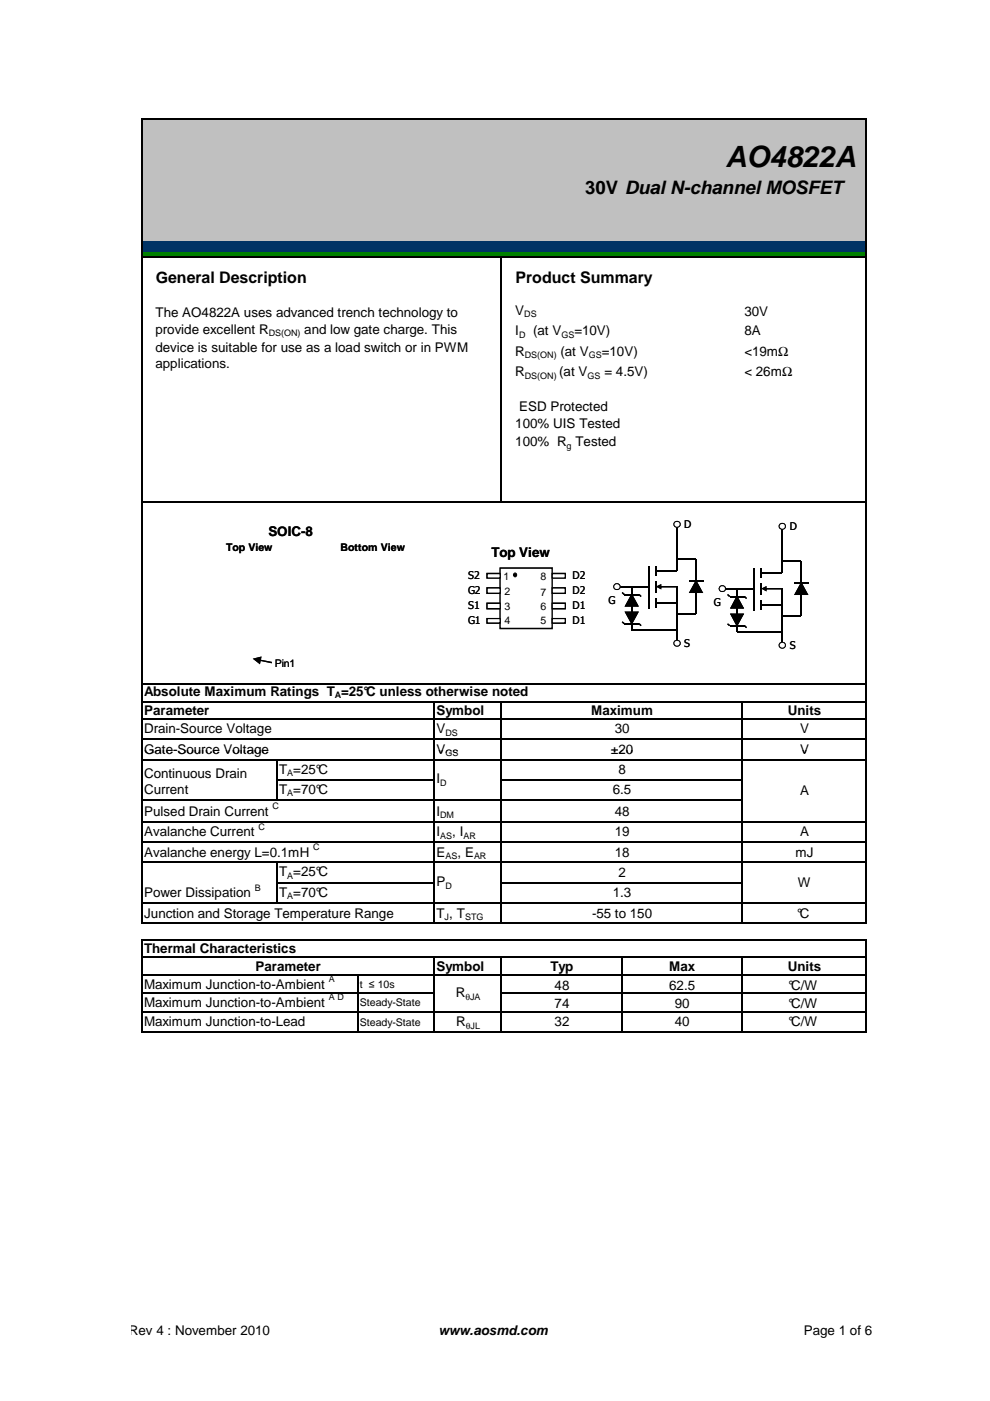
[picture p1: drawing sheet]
<svg xmlns="http://www.w3.org/2000/svg" width="210mm" height="297mm" viewBox="0 0 210 297" stroke-linecap="round" stroke-linejoin="round" font-family="sans-serif">
<path d="M30.1 25.3h153.6v25.8h-153.6z" fill="#c0c0c0"/>
<path d="M30.1 51.1h153.6v2.3h-153.6z" fill="#003365"/>
<path d="M30.1 53.3h153.6v1.3h-153.6z" fill="#008000"/>
<g fill="none" stroke="#000" stroke-width=".25">
<path d="M30 25v135.9M30.1 25.1h153.7M183.6 25.3v135.6M30.1 54.6h153.7M106.3 54.7v51.8M30.1 106.3h153.7M143.6 111.5v9.6h-4.5M147.6 118.6v4.5M143.6 124.4v11.6M146 123.1h3.1M147.6 125.6v4.6h-4M30.1 145h153.7"/>
<path d="M30.1 148.9h153.7M30.1 152.4h153.7M30.1 156.7h153.7M92 149v11.9M106.3 149v11.9M157.3 149v11.9"/>
</g>
<g fill="#000">
<path d="M132 131.7l.5 .4-.3 .2-.4-.3zM135.4 132.3l.2-.2 .4 .4-.2 .3z"/>
<path d="M139.9 124.2h3.7v.3h-3.7zM139.1 124.4l1.1-.6v1.2z"/>
<path d="M147.6 122.9l1.5 2.8h-3.1zM147.5 123.2h.2l-1.4 2.5-.1-.2h2.7l-.1 .2z"/>
</g>
<path d="M139.1 120.1v2M139.1 123.1v2.5M139.1 126.9v2" fill="none" stroke="#000" stroke-width=".42"/>
<path d="M143.6 118.6h4M131.5 124.4h6M137.5 120.1v9.1M139.1 127.9h4.5" fill="none" stroke="#000" stroke-width=".3"/>
<path d="M147.6 123.1l1.3 2.5h-2.7z" fill="#000"/>
<circle cx="143.5" cy="111.2" r=".66" fill="#fff"/>
<path d="M142.8 111.2a.75 .75 0 0 1 1.5 0 .75 .75 0 0 1-1.5 0zM143 111.2a.55 .55 0 0 0 1.1 0 .55 .55 0 0 0-1.1 0z" fill="#000"/>
<circle cx="130.8" cy="124.4" r=".65" fill="#fff"/>
<path d="M130 124.4a.77 .77 0 0 1 1.5 0 .77 .77 0 0 1-1.5 0zM130.2 124.4a.55 .55 0 0 0 1.1 0 .55 .55 0 0 0-1.1 0z" fill="#000"/>
<circle cx="143.5" cy="136.4" r=".66" fill="#fff"/>
<g fill="#000">
<path d="M132 125.5l.5 .4-.3 .3-.4-.5zM135.4 126.2l.2-.3 .4 .5-.2 .2zM154.3 132.2l.5 .3-.2 .3-.4-.4zM157.7 132.8l.2-.3 .5 .5-.2 .2z"/>
<path d="M133.9 125.8l1.6 2.8h-3.1zM133.8 126.1h.2l-1.3 2.5-.1-.2h2.7l-.1 .2z"/>
<path d="M132.4 129.7h3.1l-1.6 2.8zM132.7 129.7l1.3 2.5h-.2l1.4-2.5 .1 .2h-2.7z"/>
<path d="M142.8 136.4a.75 .75 0 0 1 1.5 0 .75 .75 0 0 1-1.5 0zM143 136.4a.55 .55 0 0 0 1.1 0 .55 .55 0 0 0-1.1 0z"/>
<path d="M162.3 124.7h3.6v.3h-3.6zM161.4 124.8l1.1-.6v1.2z"/>
<path d="M169.9 123.4l1.5 2.8h-3zM169.8 123.6h.2l-1.3 2.5-.2-.2h2.7l-.1 .2z"/>
</g>
<path d="M133.9 126l1.4 2.5h-2.7zM132.6 129.8h2.7l-1.4 2.4zM169.9 123.6l1.3 2.5h-2.7z" fill="#000"/>
<path d="M165.9 119h4M132.4 132.2h3.1M132.4 126h3.1M133.9 124.2v9.3M153.8 124.8h6.1M159.8 120.5v9.1M161.4 128.3h4.5" fill="none" stroke="#000" stroke-width=".3"/>
<path d="M165.9 112v9.5h-4.5M169.9 119v4.6M133.9 133.5h9.7M165.9 124.8v11.6M168.3 123.6h3.1M169.9 126.1v4.5h-4" fill="none" stroke="#000" stroke-width=".25"/>
<path d="M161.4 120.5v2.1M161.4 123.6v2.5M161.4 127.3v2.1" fill="none" stroke="#000" stroke-width=".42"/>
<circle cx="165.8" cy="111.6" r=".66" fill="#fff"/>
<path d="M165.1 111.6a.75 .75 0 0 1 1.5 0 .75 .75 0 0 1-1.5 0zM165.3 111.6a.55 .55 0 0 0 1.1 0 .55 .55 0 0 0-1.1 0z" fill="#000"/>
<circle cx="153.1" cy="124.8" r=".64" fill="#fff"/>
<path d="M152.4 124.8a.76 .76 0 0 1 1.5 0 .76 .76 0 0 1-1.5 0zM152.6 124.8a.55 .55 0 0 0 1.1 0 .55 .55 0 0 0-1.1 0z" fill="#000"/>
<circle cx="165.8" cy="136.8" r=".66" fill="#fff"/>
<g fill="#000">
<path d="M154.3 125.9l.5 .5-.2 .2-.4-.4zM157.7 126.6l.2-.2 .5 .4-.2 .2z"/>
<path d="M156.3 126.2l1.5 2.8h-3zM156.2 126.5h.2l-1.4 2.5-.1-.2h2.7l-.1 .2z"/>
<path d="M154.8 130.1h3l-1.5 2.8zM155 130.1l1.4 2.5h-.2l1.3-2.5 .1 .2h-2.7z"/>
<path d="M165.1 136.8a.75 .75 0 0 1 1.5 0 .75 .75 0 0 1-1.5 0zM165.3 136.8a.55 .55 0 0 0 1.1 0 .55 .55 0 0 0-1.1 0z"/>
</g>
<path d="M156.3 126.4l1.3 2.5h-2.7zM154.9 130.2h2.7l-1.3 2.5z" fill="#000"/>
<path d="M154.7 132.7h3.1M154.7 126.5h3.1M156.3 124.6v9.3" fill="none" stroke="#000" stroke-width=".3"/>
<path d="M156.3 133.9h9.6" fill="none" stroke="#000" stroke-width=".25"/>
<path d="M106 120.4h11.1v12.9h-11.1z" fill-rule="evenodd" fill="#fff"/>
<path d="M105.9 120.3h11.3v13.1h-11.3zM106.2 120.4v12.9l-.2-.2h11.1l-.2 .2v-12.9l.2 .2h-11.1z" fill="#000"/>
<path d="M103.3 121.6h2.7v1h-2.7z" fill-rule="evenodd" fill="#fff"/>
<path d="M103.1 121.5h3.1v1.2h-3.1zM103.4 121.6v1l-.1-.2h2.7l-.1 .2v-1l.1 .2h-2.7z" fill="#000"/>
<path d="M103.3 124.7h2.7v1.1h-2.7z" fill-rule="evenodd" fill="#fff"/>
<path d="M103.1 124.5h3.1v1.4h-3.1zM103.3 124.8l.1-.1v1.1l-.1-.2h2.7l-.1 .2v-1.1l.1 .1z" fill="#000"/>
<path d="M103.3 127.9h2.7v1.1h-2.7z" fill-rule="evenodd" fill="#fff"/>
<path d="M103.1 127.8h3.1v1.4h-3.1zM103.4 127.9v1.1l-.1-.1h2.7l-.1 .1v-1.1l.1 .2h-2.7z" fill="#000"/>
<path d="M103.3 131.1h2.7v1h-2.7z" fill-rule="evenodd" fill="#fff"/>
<path d="M103.1 131h3.1v1.2h-3.1zM103.3 131.3l.1-.2v1l-.1-.1h2.7l-.1 .1v-1l.1 .2z" fill="#000"/>
<path d="M117.1 121.6h2.7v1h-2.7z" fill-rule="evenodd" fill="#fff"/>
<path d="M116.9 121.5h3.1v1.2h-3.1zM117.2 121.6v1l-.1-.2h2.7l-.1 .2v-1l.1 .2h-2.7z" fill="#000"/>
<path d="M117.1 124.7h2.7v1.1h-2.7z" fill-rule="evenodd" fill="#fff"/>
<path d="M116.9 124.5h3.1v1.4h-3.1zM117.2 124.7v1.1l-.1-.2h2.7l-.1 .2v-1.1l.1 .1h-2.7z" fill="#000"/>
<path d="M117.1 127.9h2.7v1.1h-2.7z" fill-rule="evenodd" fill="#fff"/>
<path d="M116.9 127.8h3.1v1.4h-3.1zM117.2 127.9v1.1l-.1-.1h2.7l-.1 .1v-1.1l.1 .2h-2.7z" fill="#000"/>
<path d="M117.1 131.1h2.7v1h-2.7z" fill-rule="evenodd" fill="#fff"/>
<g fill="#000">
<path d="M108.9 121.5l.2-.1 .5 .1v.6a.38 .38 0 0 1-.3 .3 .38 .38 0 0 1-.4-.2l-.1-.3zM108.9 121.9a.3 .3 0 0 0 .6 0 .3 .3 0 0 0-.6 0z"/>
<path d="M116.9 131h3.1v1.2h-3.1zM117.1 131.3l.1-.2v1l-.1-.1h2.7l-.1 .1v-1l.1 .2z"/>
<path d="M55 139.8l2.7 .5-.1 .3-2.6-.5zM53.6 139.7l1.9-.5-.4 1.6z"/>
</g>
<circle cx="109.2" cy="121.9" r=".38" fill="#000"/>
<path d="M106.3 165.4h51v4.3h-51z" fill="#fff"/>
<g fill="none" stroke="#000" stroke-width=".25">
<path d="M143.6 111.5v9.6h-4.5M147.6 118.6v4.5M143.6 124.4v11.6M146 123.1h3.1M147.6 125.6v4.6h-4M30 156.6v39.3M30.1 156.7h153.7M92 156.8v39.1M106.3 156.8v39.1M157.3 156.8v39.1M183.6 156.8v39.1M30.1 161h153.7"/>
<path d="M30.1 169.7h127.3M30.1 174.2h153.7M30.1 178.5h153.7M58.6 161.2v8.6M58.8 165.4h33.3M106.4 165.4h51M30 199.2v19.7M30.1 182.8h153.7M30.1 191.5h153.7M30.1 195.8h153.7M30.1 199.3h153.7M58.6 183v8.6"/>
<path d="M58.8 187.2h33.3M106.4 187.2h51M183.6 199.4v19.5M30.1 210.6h62M30.1 202.8h153.7M30.1 206.7h153.7M30.1 214.5h153.7M30.1 218.8h153.7M75.9 206.8v12.1M92 202.9v16M106.3 202.9v16M106.4 210.6h77.4"/>
<path d="M131.8 202.9v16M157.3 202.9v16"/>
</g>
<g fill="#000">
<path d="M132 131.7l.5 .4-.3 .2-.4-.3zM135.4 132.3l.2-.2 .4 .4-.2 .3z"/>
<path d="M139.9 124.2h3.7v.3h-3.7zM139.1 124.4l1.1-.6v1.2z"/>
<path d="M147.6 122.9l1.5 2.8h-3.1zM147.5 123.2h.2l-1.4 2.5-.1-.2h2.7l-.1 .2z"/>
</g>
<path d="M139.1 120.1v2M139.1 123.1v2.5M139.1 126.9v2" fill="none" stroke="#000" stroke-width=".42"/>
<path d="M143.6 118.6h4M131.5 124.4h6M137.5 120.1v9.1M139.1 127.9h4.5" fill="none" stroke="#000" stroke-width=".3"/>
<path d="M147.6 123.1l1.3 2.5h-2.7z" fill="#000"/>
<circle cx="143.5" cy="111.2" r=".66" fill="#fff"/>
<path d="M142.8 111.2a.75 .75 0 0 1 1.5 0 .75 .75 0 0 1-1.5 0zM143 111.2a.55 .55 0 0 0 1.1 0 .55 .55 0 0 0-1.1 0z" fill="#000"/>
<circle cx="130.8" cy="124.4" r=".65" fill="#fff"/>
<path d="M130 124.4a.77 .77 0 0 1 1.5 0 .77 .77 0 0 1-1.5 0zM130.2 124.4a.55 .55 0 0 0 1.1 0 .55 .55 0 0 0-1.1 0z" fill="#000"/>
<circle cx="143.5" cy="136.4" r=".66" fill="#fff"/>
<g fill="#000">
<path d="M132 125.5l.5 .4-.3 .3-.4-.5zM135.4 126.2l.2-.3 .4 .5-.2 .2zM154.3 132.2l.5 .3-.2 .3-.4-.4zM157.7 132.8l.2-.3 .5 .5-.2 .2z"/>
<path d="M133.9 125.8l1.6 2.8h-3.1zM133.8 126.1h.2l-1.3 2.5-.1-.2h2.7l-.1 .2z"/>
<path d="M132.4 129.7h3.1l-1.6 2.8zM132.7 129.7l1.3 2.5h-.2l1.4-2.5 .1 .2h-2.7z"/>
<path d="M142.8 136.4a.75 .75 0 0 1 1.5 0 .75 .75 0 0 1-1.5 0zM143 136.4a.55 .55 0 0 0 1.1 0 .55 .55 0 0 0-1.1 0z"/>
<path d="M162.3 124.7h3.6v.3h-3.6zM161.4 124.8l1.1-.6v1.2z"/>
<path d="M169.9 123.4l1.5 2.8h-3zM169.8 123.6h.2l-1.3 2.5-.2-.2h2.7l-.1 .2z"/>
</g>
<path d="M133.9 126l1.4 2.5h-2.7zM132.6 129.8h2.7l-1.4 2.4zM169.9 123.6l1.3 2.5h-2.7z" fill="#000"/>
<path d="M165.9 119h4M132.4 132.2h3.1M132.4 126h3.1M133.9 124.2v9.3M153.8 124.8h6.1M159.8 120.5v9.1M161.4 128.3h4.5" fill="none" stroke="#000" stroke-width=".3"/>
<path d="M165.9 112v9.5h-4.5M169.9 119v4.6M133.9 133.5h9.7M165.9 124.8v11.6M168.3 123.6h3.1M169.9 126.1v4.5h-4" fill="none" stroke="#000" stroke-width=".25"/>
<path d="M161.4 120.5v2.1M161.4 123.6v2.5M161.4 127.3v2.1" fill="none" stroke="#000" stroke-width=".42"/>
<circle cx="165.8" cy="111.6" r=".66" fill="#fff"/>
<path d="M165.1 111.6a.75 .75 0 0 1 1.5 0 .75 .75 0 0 1-1.5 0zM165.3 111.6a.55 .55 0 0 0 1.1 0 .55 .55 0 0 0-1.1 0z" fill="#000"/>
<circle cx="153.1" cy="124.8" r=".64" fill="#fff"/>
<path d="M152.4 124.8a.76 .76 0 0 1 1.5 0 .76 .76 0 0 1-1.5 0zM152.6 124.8a.55 .55 0 0 0 1.1 0 .55 .55 0 0 0-1.1 0z" fill="#000"/>
<circle cx="165.8" cy="136.8" r=".66" fill="#fff"/>
<g fill="#000">
<path d="M154.3 125.9l.5 .5-.2 .2-.4-.4zM157.7 126.6l.2-.2 .5 .4-.2 .2z"/>
<path d="M156.3 126.2l1.5 2.8h-3zM156.2 126.5h.2l-1.4 2.5-.1-.2h2.7l-.1 .2z"/>
<path d="M154.8 130.1h3l-1.5 2.8zM155 130.1l1.4 2.5h-.2l1.3-2.5 .1 .2h-2.7z"/>
<path d="M165.1 136.8a.75 .75 0 0 1 1.5 0 .75 .75 0 0 1-1.5 0zM165.3 136.8a.55 .55 0 0 0 1.1 0 .55 .55 0 0 0-1.1 0z"/>
</g>
<path d="M156.3 126.4l1.3 2.5h-2.7zM154.9 130.2h2.7l-1.3 2.5z" fill="#000"/>
<path d="M154.7 132.7h3.1M154.7 126.5h3.1M156.3 124.6v9.3" fill="none" stroke="#000" stroke-width=".3"/>
<path d="M156.3 133.9h9.6" fill="none" stroke="#000" stroke-width=".25"/>
<path d="M106 120.4h11.1v12.9h-11.1z" fill-rule="evenodd" fill="#fff"/>
<path d="M105.9 120.3h11.3v13.1h-11.3zM106.2 120.4v12.9l-.2-.2h11.1l-.2 .2v-12.9l.2 .2h-11.1z" fill="#000"/>
<path d="M103.3 121.6h2.7v1h-2.7z" fill-rule="evenodd" fill="#fff"/>
<path d="M103.1 121.5h3.1v1.2h-3.1zM103.4 121.6v1l-.1-.2h2.7l-.1 .2v-1l.1 .2h-2.7z" fill="#000"/>
<path d="M103.3 124.7h2.7v1.1h-2.7z" fill-rule="evenodd" fill="#fff"/>
<path d="M103.1 124.5h3.1v1.4h-3.1zM103.3 124.8l.1-.1v1.1l-.1-.2h2.7l-.1 .2v-1.1l.1 .1z" fill="#000"/>
<path d="M103.3 127.9h2.7v1.1h-2.7z" fill-rule="evenodd" fill="#fff"/>
<path d="M103.1 127.8h3.1v1.4h-3.1zM103.4 127.9v1.1l-.1-.1h2.7l-.1 .1v-1.1l.1 .2h-2.7z" fill="#000"/>
<path d="M103.3 131.1h2.7v1h-2.7z" fill-rule="evenodd" fill="#fff"/>
<path d="M103.1 131h3.1v1.2h-3.1zM103.3 131.3l.1-.2v1l-.1-.1h2.7l-.1 .1v-1l.1 .2z" fill="#000"/>
<path d="M117.1 121.6h2.7v1h-2.7z" fill-rule="evenodd" fill="#fff"/>
<path d="M116.9 121.5h3.1v1.2h-3.1zM117.2 121.6v1l-.1-.2h2.7l-.1 .2v-1l.1 .2h-2.7z" fill="#000"/>
<path d="M117.1 124.7h2.7v1.1h-2.7z" fill-rule="evenodd" fill="#fff"/>
<path d="M116.9 124.5h3.1v1.4h-3.1zM117.2 124.7v1.1l-.1-.2h2.7l-.1 .2v-1.1l.1 .1h-2.7z" fill="#000"/>
<path d="M117.1 127.9h2.7v1.1h-2.7z" fill-rule="evenodd" fill="#fff"/>
<path d="M116.9 127.8h3.1v1.4h-3.1zM117.2 127.9v1.1l-.1-.1h2.7l-.1 .1v-1.1l.1 .2h-2.7z" fill="#000"/>
<path d="M117.1 131.1h2.7v1h-2.7z" fill-rule="evenodd" fill="#fff"/>
<g fill="#000">
<path d="M108.9 121.5l.2-.1 .5 .1v.6a.38 .38 0 0 1-.3 .3 .38 .38 0 0 1-.4-.2l-.1-.3zM108.9 121.9a.3 .3 0 0 0 .6 0 .3 .3 0 0 0-.6 0z"/>
<path d="M116.9 131h3.1v1.2h-3.1zM117.1 131.3l.1-.2v1l-.1-.1h2.7l-.1 .1v-1l.1 .2z"/>
<path d="M55 139.8l2.7 .5-.1 .3-2.6-.5zM53.6 139.7l1.9-.5-.4 1.6z"/>
</g>
<circle cx="109.2" cy="121.9" r=".38" fill="#000"/>
<text font-size="6.2" x="153.8" y="35.4">AO4822A</text>
<text font-size="3.9" x="124.1" y="41.2">30V Dual N-channel MOSFET</text>
<g font-size="3.4">
<text x="33" y="59.9">General Description</text>
<text x="109.3" y="59.9">Product Summary</text>
</g>
<g font-size="2.8">
<text x="33" y="67.2">The AO4822A uses advanced trench technology to</text>
<text x="33" y="70.7">provide excellent R</text>
<text x="64.5" y="70.7">and low gate charge. This</text>
<text x="109.3" y="66.8">V</text>
<text x="109.3" y="71.1">I</text>
<text x="113" y="71.1">(at V</text>
<text x="121.8" y="71.1">=10V)</text>
<text x="157.8" y="67">30V</text>
<text x="157.8" y="71.1">8A</text>
<text x="33" y="74.6">device is suitable for use as a load switch or in PWM</text>
<text x="109.3" y="75.4">R</text>
<text x="118.8" y="75.4">(at V</text>
<text x="127.6" y="75.4">=10V)</text>
<text x="157.8" y="75.4">&lt;19mΩ</text>
<text x="33" y="78.1">applications.</text>
<text x="109.3" y="79.7">R</text>
<text x="118.6" y="79.7">(at V</text>
<text x="128.1" y="79.7">= 4.5V)</text>
<text x="157.8" y="79.7">&lt; 26mΩ</text>
<text x="110.1" y="87.2">ESD Protected</text>
<text x="109.3" y="90.7">100% UIS Tested</text>
<text x="109.3" y="94.6">100% R Tested</text>
<text x="56.9" y="113.5">SOIC-8</text>
<text x="104.2" y="118.1">Top View</text>
<text x="30.6" y="147.5">Absolute Maximum Ratings T =25°C unless otherwise noted</text>
<text x="30.6" y="155.5">Drain-Source Voltage</text>
<text x="30.6" y="151.6">Parameter</text>
<text x="92.5" y="151.6">Symbol</text>
<text x="92.5" y="155.5">V</text>
<text x="125.3" y="151.6">Maximum</text>
<text x="130.3" y="155.5">30</text>
<text x="167" y="151.6">Units</text>
<text x="169.6" y="155.5">V</text>
<text x="30.6" y="159.8">Gate-Source Voltage</text>
<text x="92.5" y="159.8">V</text>
<text x="129.5" y="159.8">±20</text>
<text x="169.6" y="159.8">V</text>
<text x="30.6" y="164.9">Continuous Drain</text>
<text x="59.2" y="164">T =25°C</text>
<text x="92.5" y="166">I</text>
<text x="131.1" y="164.1">8</text>
<text x="30.6" y="173">Pulsed Drain Current</text>
<text x="30.6" y="168.4">Current</text>
<text x="59.2" y="168.3">T =70°C</text>
<text x="92.5" y="173">I</text>
<text x="129.9" y="168.4">6.5</text>
<text x="130.3" y="173">48</text>
<text x="169.6" y="168.5">A</text>
<text x="30.6" y="177.3">Avalanche Current</text>
<text x="92.5" y="177.3">I</text>
<text x="95.9" y="177.3">, I</text>
<text x="130.3" y="177.3">19</text>
<text x="169.6" y="177.3">A</text>
<text x="30.6" y="181.6">Avalanche energy L=0.1mH</text>
<text x="59.2" y="185.8">T =25°C</text>
<text x="92.5" y="181.6">E</text>
<text x="97" y="181.6">, E</text>
<text x="130.3" y="181.6">18</text>
<text x="131.1" y="185.9">2</text>
<text x="168.7" y="181.6">mJ</text>
<text x="30.6" y="190.2">Power Dissipation</text>
<text x="59.2" y="190.1">T =70°C</text>
<text x="92.5" y="187.8">P</text>
<text x="129.9" y="190.2">1.3</text>
<text x="169.2" y="188">W</text>
<text x="30.6" y="194.6">Junction and Storage Temperature Range</text>
<text x="92.5" y="194.6">T , T</text>
<text x="125.5" y="194.6">-55 to 150</text>
<text x="169" y="194.6">°C</text>
<text x="30.6" y="202">Thermal Characteristics</text>
<text x="30.6" y="209.6">Maximum Junction-to-Ambient</text>
<text x="54.2" y="205.9">Parameter</text>
<text x="92.5" y="205.9">Symbol</text>
<text x="116.7" y="205.9">Typ</text>
<text x="117.6" y="209.8">48</text>
<text x="141.9" y="205.9">Max</text>
<text x="141.9" y="209.8">62.5</text>
<text x="167" y="205.9">Units</text>
<text x="167.2" y="209.8">°C/W</text>
<text x="30.6" y="213.5">Maximum Junction-to-Ambient</text>
<text x="96.6" y="211.4">R</text>
<text x="117.6" y="213.7">74</text>
<text x="143.1" y="213.7">90</text>
<text x="167.2" y="213.7">°C/W</text>
<text x="30.6" y="217.5">Maximum Junction-to-Lead</text>
<text x="96.7" y="217.6">R</text>
<text x="117.6" y="217.6">32</text>
<text x="143.1" y="217.6">40</text>
<text x="167.2" y="217.6">°C/W</text>
<text x="27.3" y="283">Rev 4 : November 2010</text>
<text x="93" y="283">www.aosmd.com</text>
<text x="170.4" y="283">Page 1 of 6</text>
</g>
<g font-size="2.2">
<text x="145.1" y="112">D</text>
<text x="167.4" y="112.4">D</text>
<text x="47.9" y="116.9">Top View</text>
<text x="72.2" y="116.9">Bottom View</text>
<text x="99.2" y="125.9">G2</text>
<text x="99.2" y="122.7">S2</text>
<text x="106.8" y="122.9">1</text>
<text x="114.6" y="122.9">8</text>
<text x="121.4" y="125.9">D2</text>
<text x="121.4" y="122.7">D2</text>
<text x="99.2" y="129.2">S1</text>
<text x="107" y="126.2">2</text>
<text x="107" y="129.3">3</text>
<text x="114.6" y="129.3">6</text>
<text x="114.6" y="126.4">7</text>
<text x="121.4" y="129.2">D1</text>
<text x="129" y="128.1">G</text>
<text x="151.3" y="128.5">G</text>
<text x="99.2" y="132.2">G1</text>
<text x="107" y="132.4">4</text>
<text x="114.6" y="132.4">5</text>
<text x="121.4" y="132.2">D1</text>
<text x="145.1" y="137.2">S</text>
<text x="167.4" y="137.6">S</text>
<text x="58.3" y="141.5">Pin1</text>
<text x="76.3" y="209.5">t ≤ 10s</text>
<text x="76.3" y="213.4">Steady-State</text>
<text x="76.3" y="217.5">Steady-State</text>
</g>
<g font-size="1.9">
<text x="57" y="71.3">DS(ON)</text>
<text x="110.1" y="71.6">D</text>
<text x="111.2" y="67.3">DS</text>
<text x="119" y="71.6">GS</text>
<text x="111.3" y="75.9">DS(ON)</text>
<text x="124.8" y="75.9">GS</text>
<text x="111.3" y="80.3">DS(ON)</text>
<text x="124.6" y="80.3">GS</text>
<text x="120.1" y="95.1">g</text>
<text x="71" y="148">A</text>
<text x="94.4" y="156">DS</text>
<text x="94.4" y="160.4">GS</text>
<text x="60.9" y="164.5">A</text>
<text x="93.3" y="166.6">D</text>
<text x="57.8" y="171.6">C</text>
<text x="60.9" y="168.9">A</text>
<text x="93.3" y="173.5">DM</text>
<text x="54.8" y="175.9">C</text>
<text x="93.3" y="177.8">AS</text>
<text x="98.3" y="177.8">AR</text>
<text x="66.4" y="180.2">C</text>
<text x="94.4" y="182.2">AS</text>
<text x="100.5" y="182.2">AR</text>
<text x="54" y="188.8">B</text>
<text x="60.9" y="190.7">A</text>
<text x="60.9" y="186.4">A</text>
<text x="94.4" y="188.4">D</text>
<text x="94.3" y="195.1">J</text>
<text x="98.6" y="195.1">STG</text>
<text x="69.7" y="208.2">A</text>
<text x="69.7" y="212.1">A D</text>
<text x="98.7" y="212">θJA</text>
<text x="98.8" y="218.1">θJL</text>
</g>
</svg>
